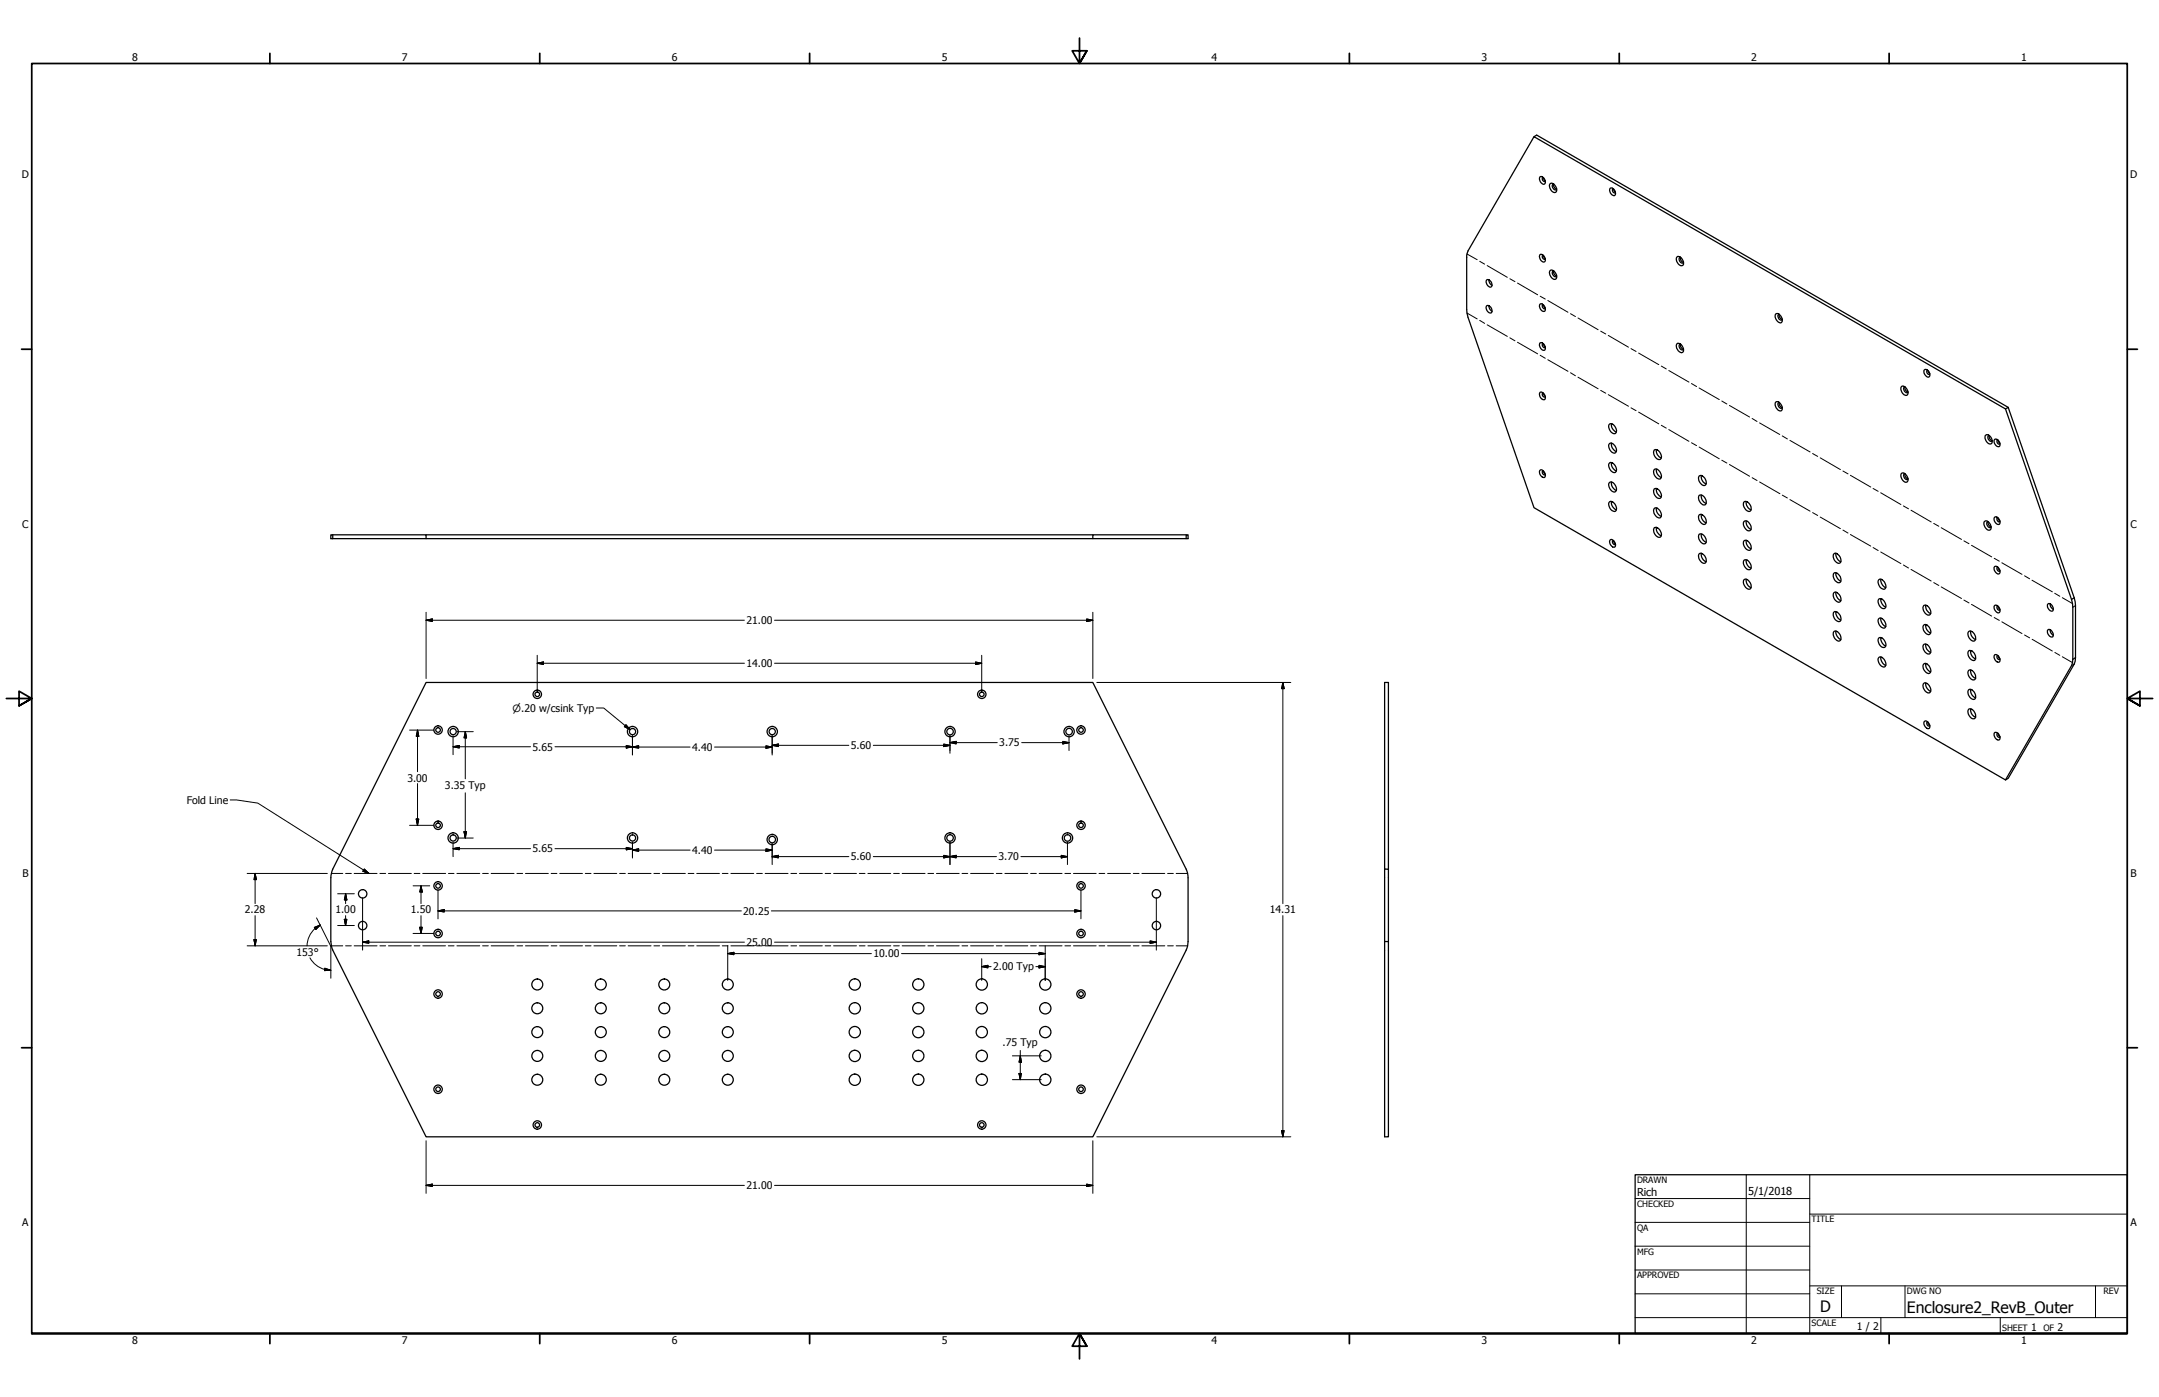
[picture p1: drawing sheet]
<svg xmlns="http://www.w3.org/2000/svg" width="864mm" height="559mm" viewBox="0 0 864 559" stroke-linecap="round" stroke-linejoin="round" font-family="sans-serif">
<!-- layer: Visible (ANSI) -->
<g fill="none" stroke="#000" stroke-width=".51">
<path d="M613.6 54.7l1.1-.7 188.6 108.9M615.9 70.8a1.73 1.73 0 0 1 1.9 .9 1.73 1.73 0 0 1-.3 2 2.24 2.24 0 0 1-1.6-2.9zM617.3 71a.84 .84 0 0 0-.3 1.1 .84 .84 0 0 0 1.1 .4M617.4 71.1l.7 1.2M620.1 73.5a2.31 2.31 0 0 1 2.6 2.8 1.12 1.12 0 0 1-1.1 .7 1.12 1.12 0 0 1-1-.7l-.8-1.6zM622.7 75.6a1.2 1.2 0 0 1-1.4 0 1.2 1.2 0 0 1-.4-1.4l.6-.5 .2 1.2 .9 .8M644 75.4a1.72 1.72 0 0 1 1.9 .8 1.72 1.72 0 0 1-.3 2.1 2.24 2.24 0 0 1-1.6-2.9zM645.4 75.6a.84 .84 0 0 0-.3 1.1 .84 .84 0 0 0 1.1 .3M645.5 75.6l.7 1.2M594.6 112a1.69 1.69 0 0 1 1.9 .8 1.69 1.69 0 0 1-.3 2.1 2.21 2.21 0 0 1-1.6-2.9zM595.5 111.9l.4 1.3 .9 .9M615.9 101.9a1.73 1.73 0 0 1 1.9 .9 1.73 1.73 0 0 1-.3 2 2.24 2.24 0 0 1-1.6-2.9z"/>
<path d="M617.3 102.1a.84 .84 0 0 0-.3 1.1 .84 .84 0 0 0 1.1 .4M617.4 102.2l.7 1.2M620.1 108.2a2.31 2.31 0 0 1 2.6 2.9 1.12 1.12 0 0 1-1.1 .7 1.12 1.12 0 0 1-1-.7l-.8-1.7zM622.7 110.4a1.2 1.2 0 0 1-1.4-.1 1.2 1.2 0 0 1-.4-1.4l.6-.5 .2 1.2 .9 .8M670.8 102.7a2.27 2.27 0 0 1 2.2 1.1 2.27 2.27 0 0 1 0 2.4 2.5 2.5 0 0 1-2.2-3.5zM672.2 103l.2 1.2 1 .8M672.3 103h-.3a1.36 1.36 0 0 0-.1 1.5 1.36 1.36 0 0 0 1.3 .7l.2-.3M594.6 122.4a1.84 1.84 0 0 1 1.9 .7 1.84 1.84 0 0 1 0 2.1 2.01 2.01 0 0 1-1.9-2.8zM595.5 122.2l.4 1.4 .9 .9M615.9 121.7l.3-.2a2.01 2.01 0 0 1 1.7 3 2.01 2.01 0 0 1-2-2.8zM615.9 137.2a1.89 1.89 0 0 1 1.9 .8 1.89 1.89 0 0 1 .1 2.1 2.03 2.03 0 0 1-2-2.9zM617.3 121.9a.81 .81 0 0 0-.3 1.1 .81 .81 0 0 0 1.1 .3"/>
<path d="M617.3 137.4a.84 .84 0 0 0-.3 1.1 .84 .84 0 0 0 1.1 .4M617.4 122l.7 1.2M617.4 137.5l.7 1.2M670.8 137.5a2.27 2.27 0 0 1 2.2 1 2.27 2.27 0 0 1 0 2.5 2.5 2.5 0 0 1-2.2-3.5zM672.2 137.7l.2 1.2 1 .8M672.3 137.7h-.3a1.36 1.36 0 0 0-.1 1.5 1.36 1.36 0 0 0 1.3 .7l.2-.3M710.4 125.5a2.32 2.32 0 0 1 2.1 3.6 2.51 2.51 0 0 1-2.1-3.6zM711.7 125.8l.2 1.2 1 .8M711.8 125.8h-.3a1.36 1.36 0 0 0-.1 1.5 1.36 1.36 0 0 0 1.4 .7l.1-.3M616.1 156.9a1.9 1.9 0 0 1 1.7 1 1.9 1.9 0 0 1-.1 2 2.01 2.01 0 0 1-1.6-3zM617.3 157.2a.84 .84 0 0 0-.3 1.1 .84 .84 0 0 0 1.1 .4M617.4 157.3l.7 1.2"/>
<path d="M760.7 154.6a2.32 2.32 0 0 1 2.1 3.5 2.47 2.47 0 0 1-2.1-3.5zM762 154.8l.2 1.2 1 .8a1.25 1.25 0 0 1-1.5-.3 1.25 1.25 0 0 1-.1-1.5l.5-.2M769.7 148a1.72 1.72 0 0 1 2 .8 1.72 1.72 0 0 1-.4 2.1 2.24 2.24 0 0 1-1.6-2.9zM771.1 148.1a.84 .84 0 0 0-.3 1.1 .84 .84 0 0 0 1.1 .4M771.2 148.2l.7 1.2M643.8 169.6a2.49 2.49 0 0 1 2.3 1.2 2.49 2.49 0 0 1 0 2.6 2.66 2.66 0 0 1-2.3-3.8zM643.8 177.4a2.06 2.06 0 0 1 2.7 2 1.33 1.33 0 0 1-.8 1.9 2.81 2.81 0 0 1-1.9-3.9zM644.6 177.2a3.1 3.1 0 0 0 2 3.4M644.6 169.5a3.2 3.2 0 0 0 2 3.3M661.7 180a2.49 2.49 0 0 1 2.4 1.1 2.49 2.49 0 0 1 0 2.7 2.68 2.68 0 0 1-2.4-3.8zM662.6 179.8a3.1 3.1 0 0 0 1.9 3.4M710.4 160.8a2.32 2.32 0 0 1 2.1 3.5 2.47 2.47 0 0 1-2.1-3.5z"/>
<path d="M711.7 161l.2 1.2 1 .9M711.8 161h-.3a1.39 1.39 0 0 0-.1 1.6 1.39 1.39 0 0 0 1.4 .7l.1-.4M794.1 174.3a1.75 1.75 0 0 1 1.8-.1 1.75 1.75 0 0 1 .9 1.7 1.12 1.12 0 0 1-.4 1.7 1.12 1.12 0 0 1-1.6-.7l-.8-1.6zM795.7 174.2l.2 1.3 1 .8M795.8 174.2h-.3a1.39 1.39 0 0 0-.1 1.6 1.39 1.39 0 0 0 1.3 .7l.2-.3M797.8 175.8a1.84 1.84 0 0 1 1.9 .8 1.84 1.84 0 0 1 0 2 2.01 2.01 0 0 1-1.9-2.8zM799.1 176a.84 .84 0 0 0-.2 1.1 .84 .84 0 0 0 1.1 .4M799.3 176.1l.7 1.2M802.2 163.6l1.1-.7 26.4 76.2M616.1 188a1.9 1.9 0 0 1 1.7 1 1.9 1.9 0 0 1-.1 2 2.05 2.05 0 0 1-1.6-3zM617.3 188.3a.84 .84 0 0 0-.3 1.1 .84 .84 0 0 0 1.1 .4M617.4 188.4l.7 1.2"/>
<path d="M643.8 185.2a2.49 2.49 0 0 1 2.3 1.2 2.49 2.49 0 0 1 0 2.6 2.66 2.66 0 0 1-2.3-3.8zM643.8 193a2.44 2.44 0 0 1 2.8 3.1 1.16 1.16 0 0 1-1.2 .8 1.16 1.16 0 0 1-1.1-.9l-.6-1.1a1.59 1.59 0 0 1 .1-1.9zM644.6 192.8a3.1 3.1 0 0 0 2 3.4M644.6 185a3.2 3.2 0 0 0 2 3.4M661.7 187.8a2.1 2.1 0 0 1 2.8 2 1.22 1.22 0 0 1-.5 1.8 1.22 1.22 0 0 1-1.7-.8l-.8-1.7zM661.7 195.5a2.49 2.49 0 0 1 2.4 1.2 2.49 2.49 0 0 1 0 2.6 2.68 2.68 0 0 1-2.4-3.8zM662.6 195.4a3.1 3.1 0 0 0 1.9 3.4M662.6 187.6a3.2 3.2 0 0 0 1.9 3.4M679.7 190.4a2.53 2.53 0 0 1 2.8 3.1 1.17 1.17 0 0 1-1.1 .8 1.17 1.17 0 0 1-1.1-.9l-.9-1.7zM679.7 198.1a2.49 2.49 0 0 1 2.4 1.2 2.49 2.49 0 0 1 0 2.6 2.72 2.72 0 0 1-2.4-3.8zM680.5 198a3.1 3.1 0 0 0 1.9 3.4M680.5 190.2a3.1 3.1 0 0 0 1.9 3.3"/>
<path d="M760.7 189.3a2.32 2.32 0 0 1 2.1 3.5 2.47 2.47 0 0 1-2.1-3.5zM762 189.5l.2 1.3 1 .8M762.1 189.5h-.3a1.39 1.39 0 0 0-.1 1.6 1.39 1.39 0 0 0 1.4 .7l.1-.3M133.1 213.9h-.8v1.6h.8M133.1 213.9v1.6M133.1 215.5h341.4v-1.6h.7v1.6h-.7M133.1 213.9h37.3v1.6M170.4 213.9h266.7M474.5 213.9h-37.4v1.6M643.8 200.7a2.45 2.45 0 0 1 2.4 1.2 2.45 2.45 0 0 1-.1 2.6 2.66 2.66 0 0 1-2.3-3.8zM644.1 215.9a1.9 1.9 0 0 1 1.8 1 1.9 1.9 0 0 1-.1 2 2.05 2.05 0 0 1-1.7-3zM644.6 200.6a3.2 3.2 0 0 0 2 3.4"/>
<path d="M645.4 216.2a.81 .81 0 0 0-.3 1.1 .81 .81 0 0 0 1.1 .3M645.5 216.3l.7 1.2M661.7 203.3a2.1 2.1 0 0 1 2.8 2.1 1.22 1.22 0 0 1-.5 1.8 1.22 1.22 0 0 1-1.7-.8l-.8-1.7zM661.7 211.1a2.49 2.49 0 0 1 2.4 1.1 2.49 2.49 0 0 1 0 2.7 2.68 2.68 0 0 1-2.4-3.8zM662.6 210.9a3.1 3.1 0 0 0 1.9 3.4M662.6 203.1a3.1 3.1 0 0 0 1.9 3.4M679.7 205.9a2.53 2.53 0 0 1 2.8 3.1 1.17 1.17 0 0 1-1.1 .8 1.17 1.17 0 0 1-1.1-.8l-.9-1.7zM679.7 213.7a2.49 2.49 0 0 1 2.4 1.2 2.49 2.49 0 0 1 0 2.6 2.72 2.72 0 0 1-2.4-3.8zM680.5 213.6a3.2 3.2 0 0 0 1.9 3.3M680.5 205.7a3.1 3.1 0 0 0 1.9 3.4M697.7 200.7a2.53 2.53 0 0 1 2.8 3.1 1.18 1.18 0 0 1-1.1 .8 1.18 1.18 0 0 1-1.2-.8l-.8-1.7zM697.7 208.5a2.46 2.46 0 0 1 2.8 3.1 1.2 1.2 0 0 1-1.2 .8 1.2 1.2 0 0 1-1.1-.8l-.8-1.7z"/>
<path d="M697.7 216.3a2.53 2.53 0 0 1 2.8 3.1 1.18 1.18 0 0 1-1.1 .8 1.18 1.18 0 0 1-1.2-.8l-.8-1.8zM698.5 216.2a3.2 3.2 0 0 0 1.9 3.3M698.5 208.3a3.1 3.1 0 0 0 1.9 3.4M698.5 200.6a3.2 3.2 0 0 0 1.9 3.4M793.6 208.8a1.75 1.75 0 0 1 1.9-.1 1.75 1.75 0 0 1 .9 1.7 1.12 1.12 0 0 1-.4 1.6 1.12 1.12 0 0 1-1.6-.6l-.8-1.7zM795.2 208.7l.3 1.2 .9 .9M795.3 208.7h-.3a1.39 1.39 0 0 0-.1 1.6 1.39 1.39 0 0 0 1.4 .6l.1-.2M797.8 206.9l.3-.1a2.01 2.01 0 0 1 1.6 2.9 2.01 2.01 0 0 1-1.9-2.8zM799.1 207.1a.81 .81 0 0 0-.2 1.1 .81 .81 0 0 0 1.1 .3M799.3 207.2l.7 1.2M679.7 221.5a2.53 2.53 0 0 1 2.8 3.1 1.17 1.17 0 0 1-1.1 .8 1.17 1.17 0 0 1-1.1-.9l-.9-1.7zM680.5 221.3a3.1 3.1 0 0 0 1.9 3.4"/>
<path d="M697.7 224a2.65 2.65 0 0 1 2.6 3.6 1.56 1.56 0 0 1-2.4-1l-.5-1.2zM697.7 231.8a2.53 2.53 0 0 1 2.8 3.1 1.18 1.18 0 0 1-1.1 .8 1.18 1.18 0 0 1-1.2-.8l-.8-1.7zM698.5 231.7a3.2 3.2 0 0 0 1.9 3.4M698.5 223.9a3.1 3.1 0 0 0 1.9 3.4M733.6 237a2.06 2.06 0 0 1 2.7 2 1.33 1.33 0 0 1-.8 1.9 2.81 2.81 0 0 1-1.9-3.9zM733.6 229.2a2.49 2.49 0 0 1 2.3 1.2 2.49 2.49 0 0 1 0 2.6 2.66 2.66 0 0 1-2.3-3.8zM733.6 221.5a2.06 2.06 0 0 1 2.7 2 1.21 1.21 0 0 1-.5 1.8 1.21 1.21 0 0 1-1.7-.8l-.8-1.7zM734.4 221.3a3.3 3.3 0 0 0 1.9 3.4M734.4 229.1a3.4 3.4 0 0 0 1.9 3.4M734.4 236.9a3.3 3.3 0 0 0 1.9 3.3M751.6 239.6a2.49 2.49 0 0 1 2.3 1.2 2.49 2.49 0 0 1 0 2.6 2.62 2.62 0 0 1-2.3-3.8zM751.6 231.8a2.06 2.06 0 0 1 2.7 2.1l.1 .5a1.04 1.04 0 0 1-.6 1.3 1.04 1.04 0 0 1-1.3-.4l-1-1.5a1.63 1.63 0 0 1 .1-2z"/>
<path d="M752.3 231.7a3.4 3.4 0 0 0 2 3.4M752.3 239.5a3.3 3.3 0 0 0 2 3.3M797.8 226.7a1.73 1.73 0 0 1 1.9 .9 1.73 1.73 0 0 1-.3 2 2.24 2.24 0 0 1-1.6-2.9zM799.1 226.9a.84 .84 0 0 0-.2 1.1 .84 .84 0 0 0 1.1 .3M799.3 227l.7 1.2M828.6 239.8l-26.4-76.2-188.6-108.9-26.4 45.7-.5 1.8v21.6l.5 3.1 26.4 76.2 188.6 108.9 26.4-45.7 .5-2.6M828.6 239.8l.5 3.1v20.8M829.7 239.1l.5 3.2v20.8M829.7 239.1l-1.1 .7M733.6 252.6a2.44 2.44 0 0 1 2.7 3.1 .96 .96 0 0 1-.7 .8 .96 .96 0 0 1-1-.4l-.9-1-.4-1.2zM733.6 244.8a2.49 2.49 0 0 1 2.3 1.2 2.49 2.49 0 0 1 0 2.6 2.66 2.66 0 0 1-2.3-3.8zM734.4 244.7a3.4 3.4 0 0 0 1.9 3.3"/>
<path d="M734.4 252.4a3.3 3.3 0 0 0 1.9 3.4M751.6 255.1a2.49 2.49 0 0 1 2.3 1.2 2.49 2.49 0 0 1 0 2.7 2.62 2.62 0 0 1-2.3-3.9zM751.6 247.4a2.06 2.06 0 0 1 2.7 2 1.22 1.22 0 0 1-.5 1.8 1.22 1.22 0 0 1-1.7-.8l-.6-1a1.63 1.63 0 0 1 .1-2zM752.3 247.3a3.4 3.4 0 0 0 2 3.3M752.3 255a3.3 3.3 0 0 0 2 3.4M769.6 257.7a2.49 2.49 0 0 1 2.3 1.2 2.49 2.49 0 0 1-.1 2.7 2.66 2.66 0 0 1-2.2-3.9zM769.6 250a2.06 2.06 0 0 1 2.6 2 1.21 1.21 0 0 1-.5 1.8 1.21 1.21 0 0 1-1.6-.8l-.7-1a1.7 1.7 0 0 1 .2-2zM769.6 242.2a2.49 2.49 0 0 1 2.3 1.2 2.49 2.49 0 0 1-.1 2.6 2.66 2.66 0 0 1-2.2-3.8zM770.3 242.1a3.1 3.1 0 0 0 2 3.3M770.3 249.8a3.1 3.1 0 0 0 2 3.4M770.3 257.6a3.1 3.1 0 0 0 2 3.4M787.5 252.6a2.46 2.46 0 0 1 2.8 3.1 1.17 1.17 0 0 1-1.2 .8 1.17 1.17 0 0 1-1.1-.8l-.8-1.8z"/>
<path d="M788.3 252.4a3.1 3.1 0 0 0 2 3.4M797.8 242.3a1.72 1.72 0 0 1 1.9 .8 1.72 1.72 0 0 1-.3 2.1 2.24 2.24 0 0 1-1.6-2.9zM799.1 242.4a.84 .84 0 0 0-.2 1.1 .84 .84 0 0 0 1.1 .4M799.3 242.6l.7 1.1M819.1 252a1.85 1.85 0 0 1 2.1 2.5 1.61 1.61 0 0 1-1.7-.2 1.61 1.61 0 0 1-.5-1.6zM819.1 241.6a1.87 1.87 0 0 1 1.9 .8 1.87 1.87 0 0 1 .1 2 2.01 2.01 0 0 1-2-2.8zM820 251.9l.4 1.3 .9 .9M820 241.5l.4 1.3 .9 1M170.4 273h266.7l37.4 74.7 .7 3.4v25.5l-.4 2.6-37.7 75.5h-266.7l-37.3-74.7-.8-3.4v-25.5l.5-2.6zM751.6 263a2.06 2.06 0 0 1 2.7 2 1.22 1.22 0 0 1-.5 1.8 1.22 1.22 0 0 1-1.7-.8l-.6-1.1a1.59 1.59 0 0 1 .1-1.9zM752.3 262.8a3.3 3.3 0 0 0 2 3.3M769.6 273.3a2.49 2.49 0 0 1 2.3 1.2 2.49 2.49 0 0 1-.1 2.6 2.66 2.66 0 0 1-2.2-3.8z"/>
<path d="M769.6 265.6a2.06 2.06 0 0 1 2.6 2 1.21 1.21 0 0 1-.5 1.8 1.21 1.21 0 0 1-1.6-.8l-.7-1.1a1.7 1.7 0 0 1 .2-1.9zM770.3 265.4a3.1 3.1 0 0 0 2 3.3M770.3 273.2a3.2 3.2 0 0 0 2 3.3M787.5 275.9a2.53 2.53 0 0 1 2.8 3.1 1.18 1.18 0 0 1-1.2 .8 1.18 1.18 0 0 1-1.1-.8l-.8-1.8zM787.5 268.2a2.46 2.46 0 0 1 2.8 3.1 1.2 1.2 0 0 1-1.2 .7 1.2 1.2 0 0 1-1.1-.8l-.8-1.7zM787.5 260.3a2.46 2.46 0 0 1 2.4 1.2 2.46 2.46 0 0 1-.1 2.7 2.72 2.72 0 0 1-2.3-3.9zM788.3 260.2a3.2 3.2 0 0 0 2 3.4M788.3 268a3.1 3.1 0 0 0 2 3.3M788.3 275.8a3.2 3.2 0 0 0 2 3.3M797.9 261.9a1.92 1.92 0 0 1 1.7 3 2.01 2.01 0 0 1-1.7-3zM799.1 262.2a.84 .84 0 0 0-.2 1.1 .84 .84 0 0 0 1.1 .4M799.3 262.3l.7 1.2"/>
<path d="M830.2 263.1l-.5 2.5-26.4 45.7-1.1 .7M830.2 263.1l-1.1 .6M769.9 288.5a1.9 1.9 0 0 1 1.7 1 1.9 1.9 0 0 1-.1 2 2.05 2.05 0 0 1-1.6-3zM771.1 288.8a.84 .84 0 0 0-.3 1.1 .84 .84 0 0 0 1.1 .4M771.2 288.9l.7 1.2M787.5 283.7a2.49 2.49 0 0 1 2.3 1.1 2.49 2.49 0 0 1 0 2.7 2.68 2.68 0 0 1-2.3-3.8zM788.3 283.5a3.1 3.1 0 0 0 2 3.4M797.7 293.2a1.64 1.64 0 0 1 1.7 .2 1.64 1.64 0 0 1 .6 1.6l-.2 .8a1.92 1.92 0 0 1-2.1-2.6zM799.1 293.3a.84 .84 0 0 0-.2 1.1 .84 .84 0 0 0 1.1 .4M799.3 293.4l.7 1.2M553.8 347.7v28.9h1.6v78.1h-1.6v-78.1M555.4 347.7v-74.7h-1.6v74.7h1.6v28.9"/>
<circle cx="214.9" cy="277.7" r=".92"/>
<circle cx="214.9" cy="277.7" r="1.68"/>
<circle cx="392.7" cy="277.7" r=".92"/>
<circle cx="392.7" cy="277.7" r="1.68"/>
<circle cx="175.2" cy="292" r=".92"/>
<circle cx="175.2" cy="292" r="1.68"/>
<circle cx="181.3" cy="292.6" r="1.24"/>
<circle cx="181.3" cy="292.6" r="2.06"/>
<circle cx="253" cy="292.6" r="1.24"/>
<circle cx="253" cy="292.6" r="2.06"/>
<circle cx="308.9" cy="292.6" r="1.24"/>
<circle cx="308.9" cy="292.6" r="2.06"/>
<circle cx="380" cy="292.6" r="1.3"/>
<circle cx="380" cy="292.6" r="2.06"/>
<circle cx="427.6" cy="292.6" r="1.3"/>
<circle cx="427.6" cy="292.6" r="2.06"/>
<circle cx="432.4" cy="292" r=".92"/>
<circle cx="432.4" cy="292" r="1.68"/>
<circle cx="175.2" cy="330.1" r=".92"/>
<circle cx="175.2" cy="330.1" r="1.68"/>
<circle cx="181.3" cy="335.2" r="1.24"/>
<circle cx="181.3" cy="335.2" r="2.06"/>
<circle cx="253" cy="335.2" r="1.24"/>
<circle cx="253" cy="335.2" r="2.06"/>
<circle cx="308.9" cy="335.8" r="1.3"/>
<circle cx="308.9" cy="335.8" r="2.06"/>
<circle cx="380" cy="335.2" r="1.3"/>
<circle cx="380" cy="335.2" r="2.06"/>
<circle cx="427" cy="335.2" r="1.3"/>
<circle cx="427" cy="335.2" r="2.06"/>
<circle cx="432.4" cy="330.1" r=".92"/>
<circle cx="432.4" cy="330.1" r="1.68"/>
<circle cx="145.1" cy="357.5" r="1.68"/>
<circle cx="175.2" cy="354.4" r=".92"/>
<circle cx="175.2" cy="354.4" r="1.68"/>
<circle cx="432.4" cy="354.4" r=".92"/>
<circle cx="432.4" cy="354.4" r="1.68"/>
<circle cx="462.6" cy="357.5" r="1.68"/>
<circle cx="145.1" cy="370.2" r="1.68"/>
<circle cx="175.2" cy="373.4" r=".92"/>
<circle cx="175.2" cy="373.4" r="1.68"/>
<circle cx="432.4" cy="373.4" r=".92"/>
<circle cx="432.4" cy="373.4" r="1.68"/>
<circle cx="462.6" cy="370.2" r="1.68"/>
<circle cx="175.2" cy="397.6" r="1.68"/>
<circle cx="175.2" cy="397.6" r=".92"/>
<circle cx="214.9" cy="393.8" r="2.19"/>
<circle cx="240.3" cy="393.8" r="2.19"/>
<circle cx="265.7" cy="393.8" r="2.19"/>
<circle cx="291.1" cy="393.8" r="2.19"/>
<circle cx="341.9" cy="393.8" r="2.25"/>
<circle cx="367.3" cy="393.8" r="2.25"/>
<circle cx="392.7" cy="393.8" r="2.25"/>
<circle cx="418.1" cy="393.8" r="2.25"/>
<circle cx="432.4" cy="397.6" r="1.68"/>
<circle cx="432.4" cy="397.6" r=".92"/>
<circle cx="214.9" cy="403.3" r="2.19"/>
<circle cx="214.9" cy="412.8" r="2.19"/>
<circle cx="240.3" cy="403.3" r="2.19"/>
<circle cx="240.3" cy="412.8" r="2.19"/>
<circle cx="265.7" cy="412.8" r="2.19"/>
<circle cx="265.7" cy="403.3" r="2.19"/>
<circle cx="291.1" cy="412.8" r="2.19"/>
<circle cx="291.1" cy="403.3" r="2.19"/>
<circle cx="341.9" cy="412.8" r="2.25"/>
<circle cx="341.9" cy="403.3" r="2.25"/>
<circle cx="367.3" cy="412.8" r="2.25"/>
<circle cx="367.3" cy="403.3" r="2.25"/>
<circle cx="392.7" cy="403.3" r="2.25"/>
<circle cx="392.7" cy="412.8" r="2.25"/>
<circle cx="418.1" cy="412.8" r="2.25"/>
<circle cx="418.1" cy="403.3" r="2.25"/>
<circle cx="175.2" cy="435.7" r="1.68"/>
<circle cx="175.2" cy="435.7" r=".92"/>
<circle cx="214.9" cy="422.4" r="2.19"/>
<circle cx="214.9" cy="431.9" r="2.19"/>
<circle cx="240.3" cy="422.4" r="2.19"/>
<circle cx="240.3" cy="431.9" r="2.19"/>
<circle cx="265.7" cy="422.4" r="2.19"/>
<circle cx="265.7" cy="431.9" r="2.19"/>
<circle cx="291.1" cy="422.4" r="2.19"/>
<circle cx="291.1" cy="431.9" r="2.19"/>
<circle cx="341.9" cy="422.4" r="2.25"/>
<circle cx="341.9" cy="431.9" r="2.25"/>
<circle cx="367.3" cy="431.9" r="2.25"/>
<circle cx="367.3" cy="422.4" r="2.25"/>
<circle cx="392.7" cy="431.9" r="2.25"/>
<circle cx="392.7" cy="422.4" r="2.25"/>
<circle cx="418.1" cy="422.4" r="2.25"/>
<circle cx="418.1" cy="431.9" r="2.25"/>
<circle cx="432.4" cy="435.7" r="1.68"/>
<circle cx="432.4" cy="435.7" r=".92"/>
<circle cx="214.9" cy="450" r="1.68"/>
<circle cx="214.9" cy="450" r=".92"/>
<circle cx="392.7" cy="450" r="1.68"/>
<circle cx="392.7" cy="450" r=".92"/>
</g>
<!-- layer: Bend Centerline (ANSI) -->
<g fill="none" stroke="#000" stroke-width=".4">
<path d="M586.8 101.6l4.1 2.3M591.9 104.5l2 1.2M594.9 106.2l8 4.7M603.9 111.5l2.1 1.1M607 113.2l8.1 4.7M616.1 118.5l2 1.1M586.8 125.2l4.1 2.4M591.9 128.1l2 1.2M594.9 129.9l8 4.7M603.9 135.1l2.1 1.2M607 136.9l8.1 4.6M619.1 120.2l8.1 4.7"/>
<path d="M628.2 125.5l2 1.1M631.2 127.2l8.1 4.7M640.3 132.5l2 1.1M643.3 134.2l8.1 4.7M652.4 139.4l2 1.2M616.1 142.1l2 1.2M619.1 143.9l8.1 4.6M628.2 149.1l2 1.2M631.2 150.9l8.1 4.6M640.3 156.1l2 1.2M643.3 157.9l8.1 4.6M655.4 141.2l8.1 4.7"/>
<path d="M664.5 146.4l2 1.2M667.5 148.2l8.1 4.6M676.6 153.4l2 1.2M679.6 155.2l8.1 4.6M652.4 163.1l2 1.2M655.4 164.8l8.1 4.7M664.5 170.1l2 1.2M667.5 171.8l8.1 4.7M676.6 177.1l2 1.1M679.6 178.8l8.1 4.7M688.7 160.4l2.1 1.2M691.8 162.2l8 4.6"/>
<path d="M700.8 167.4l2 1.2M703.8 169.2l8.1 4.6M712.9 174.4l2 1.2M716 176.1l8 4.7M688.7 184.1l2.1 1.1M691.8 185.8l8 4.7M700.8 191.1l2 1.1M703.8 192.8l8.2 4.7M712.9 198.1l2 1.1M716 199.8l8 4.7M725 181.4l2.1 1.2M728.1 183.1l8.1 4.7"/>
<path d="M737.2 188.4l2 1.1M740.2 190.1l8.1 4.7M749.2 195.4l2.1 1.1M752.3 197.1l8 4.7M725 205l2.1 1.2M728.1 206.8l8.1 4.7M737.2 212l2 1.2M740.2 213.8l8.1 4.6M749.2 219l2.1 1.2M761.4 202.4l2 1.1M764.4 204.1l8.1 4.7M773.5 209.4l2 1.1"/>
<path d="M776.5 211.1l8.1 4.7M785.6 216.3l2 1.2M788.6 218.1l8.1 4.7M752.3 220.8l8 4.6M761.4 226l2 1.2M764.4 227.8l8.1 4.6M773.5 233l2 1.2M776.5 234.8l8.1 4.6M797.7 223.3l2 1.2M800.7 225.1l8.1 4.6M809.8 230.3l2 1.2M812.8 232.1l8.1 4.6"/>
<path d="M821.9 237.3l2 1.2M824.9 239.1l4.1 2.3M785.6 240l2 1.2M788.6 241.7l8.1 4.7M797.7 247l2 1.2M800.7 248.7l8.1 4.7M809.8 254l2 1.1M812.9 255.7l8 4.7M821.9 261l2 1.1M824.9 262.7l4.1 2.3M132.5 349.4h4.6M138.2 349.4h2.3"/>
<path d="M141.7 349.4h9.1M152 349.4h2.2M155.4 349.4h9.1M165.7 349.4h2.3M169.1 349.4h9.1M179.4 349.4h2.2M182.8 349.4h9.1M193 349.4h2.3M196.5 349.4h9.1M206.8 349.4h2.2M210.2 349.4h9.1M220.5 349.4h2.3"/>
<path d="M223.9 349.4h9.1M234.1 349.4h2.3M237.6 349.4h9.1M247.8 349.4h2.3M251.3 349.4h9.1M261.6 349.4h2.2M265 349.4h9.1M275.3 349.4h2.3M278.7 349.4h9.1M288.9 349.4h2.3M292.4 349.4h9.1M302.6 349.4h2.3"/>
<path d="M306.1 349.4h9.1M316.4 349.4h2.2M319.8 349.4h9.1M330.1 349.4h2.2M333.4 349.4h9.2M343.7 349.4h2.3M347.2 349.4h9.1M357.4 349.4h2.3M360.9 349.4h9.1M371.2 349.4h2.2M374.6 349.4h9.1M384.8 349.4h2.3"/>
<path d="M388.2 349.4h9.2M398.5 349.4h2.3M402 349.4h9.1M412.2 349.4h2.3M415.7 349.4h9.1M426 349.4h2.2M429.4 349.4h9.1M439.6 349.4h2.3M443 349.4h9.2M453.3 349.4h2.3M456.8 349.4h9.1M467 349.4h2.3"/>
<path d="M470.5 349.4h4.5M132.5 378.3h4.6M138.2 378.3h2.3M141.7 378.3h9.1M152 378.3h2.2M155.4 378.3h9.1M165.7 378.3h2.3M169.1 378.3h9.1M179.3 378.3h2.3M182.8 378.3h9.1M193 378.3h2.3M196.5 378.3h9.1"/>
<path d="M206.8 378.3h2.2M210.2 378.3h9.1M220.5 378.3h2.3M223.9 378.3h9.1M234.1 378.3h2.3M237.6 378.3h9.1M247.8 378.3h2.3M251.3 378.3h9.1M261.6 378.3h2.2M265 378.3h9.1M275.3 378.3h2.3M278.7 378.3h9.1"/>
<path d="M288.9 378.3h2.3M292.4 378.3h9.1M302.6 378.3h2.3M306.1 378.3h9.1M316.4 378.3h2.2M319.8 378.3h9.1M330.1 378.3h2.2M333.4 378.3h9.2M343.7 378.3h2.3M347.2 378.3h9.1M357.4 378.3h2.3M360.9 378.3h9.1"/>
<path d="M371.2 378.3h2.2M374.6 378.3h9.1M384.8 378.3h2.3M388.2 378.3h9.2M398.5 378.3h2.3M402 378.3h9.1M412.2 378.3h2.3M415.7 378.3h9.1M426 378.3h2.2M429.4 378.3h9.1M439.6 378.3h2.3M443 378.3h9.2"/>
<path d="M453.3 378.3h2.3M456.8 378.3h9.1M467 378.3h2.3M470.5 378.3h4.5"/>
</g>
<!-- layer: Visible Narrow (ANSI) -->
<path d="M830.2 242.3l-1.1 .6M829.7 265.6l-1.1 .7" fill="none" stroke="#000" stroke-width=".4"/>
<!-- layer: Border (ANSI) -->
<g fill="none" stroke="#000" stroke-width=".7">
<path d="M431.8 15.2v10.2l-2.9-5.1h5.8l-2.9 5.1 2.9-5.1M107.9 21.3v4.1M215.9 21.3v4.1M323.8 21.3v4.1M539.8 21.3v4.1M647.7 21.3v4.1M755.6 21.3v4.1M8.6 139.7h4.1M850.9 139.7h4.1M2.5 279.4h10.2l-5.1-2.9v5.8l5.1-2.9-5.1 2.9M861.1 279.4h-10.2l5.1-2.9v5.8l-5.1-2.9 5.1 2.9M8.6 419.1h4.1"/>
<path d="M850.9 419.1h4.1M12.7 533.4v-508h838.2v508h-838.2h838.2M107.9 533.4v4.1M215.9 533.4v4.1M323.8 533.4v4.1M434.7 538.5l-2.9-5.1 2.9 5.1h-5.8l2.9-5.1v10.2M539.8 533.4v4.1M647.7 533.4v4.1M755.6 533.4v4.1"/>
</g>
<!-- layer: Title (ANSI) -->
<g fill="none" stroke="#000" stroke-width=".4">
<path d="M654 479.4h69.9M698.5 469.9v63.5M723.9 469.9v63.5M654 488.9h69.9M654 498.5h69.9M723.9 485.6h127M654 508h69.9M654 517.5h69.9M723.9 514.3h127M736.6 514.3v12.7M762 514.3v12.7M838.2 514.3v12.7"/>
<path d="M654 527h196.9M752.3 527v6.4M800.1 527v6.4"/>
</g>
<path d="M654 469.9h196.9v63.5h-196.9z" fill="none" stroke="#000" stroke-width=".51"/>
<!-- layer: Dimension (ANSI) -->
<g fill="none" stroke="#000" stroke-width=".4">
<path d="M170.4 248.1l2.5-.5v1zM170.4 248.1h127.4M170.4 244.9v26.5M309.8 248.1h127.3M434.7 247.6l2.4 .5-2.4 .5zM437.1 244.9v26.5M214.9 265.3l2.5-.5v1zM214.9 265.3h82.9M214.9 262.1v14.1M309.8 265.3h82.9M390.2 264.8l2.5 .5-2.5 .5zM392.7 262.1v14.1"/>
<path d="M438.7 273h77.6M513.1 273l.6 2.5h-1.1zM513.1 273v88.4M163.8 292h9.8M167 292l.5 2.5h-1zM167 292v16.7M181.2 298.7l2.5-.5v1zM181.2 294.3v7.6M181.2 298.7h31M182.8 292.7h6.5M186.1 292.7l.5 2.4h-1zM186.1 292.7v18.8"/>
<path d="M222 298.7h31M238.5 283.2h3l10.5 8.6M250.4 289.9l1.6 1.9-2.3-1.2zM250.5 298.2l2.5 .5-2.5 .5zM253 298.8l2.5-.5v1zM253 294.3v7.7M253 298.8h23M285.8 298.8h23.1M306.4 298.3l2.5 .5-2.5 .5zM308.9 298.1l2.4-.5v1zM308.9 294.3v7.7M308.9 298.1h30.6"/>
<path d="M349.3 298.1h30.7M377.5 297.6l2.5 .5-2.5 .5zM380 297.1l2.5-.6v1.1zM380 294.3v7M380 297.1h18.9M408.7 297.1h18.9M425.1 296.5l2.5 .6-2.5 .5zM427.6 294.3v5.9M167 313.4v16.7M186.1 317.1v18.1M163.8 330.1h9.8M166.5 327.6h1l-.5 2.5z"/>
<path d="M181.2 339.5l2.5-.5v.9zM181.2 339.5h31M181.2 336.8v5.8M182.8 335.2h6.5M185.6 332.7h1l-.5 2.5zM222 339.5h31M250.5 339l2.5 .5-2.5 .4zM253 336.8v6.4M306.4 339.5l2.5 .5-2.5 .6zM308.9 337.4v8.4M380 336.8v9M427 336.8v9"/>
<path d="M98.9 349.4h32M102 349.4l.6 2.5h-1zM102 349.4v12M135.1 357.5h6.6M138.2 357.5l.5 2.5h-1zM138.2 357.5v3.9M145 359.1v20.9M165.2 354.3h6.7M168.4 354.3l.5 2.5h-1zM168.4 354.3v7.1M175.2 355.9v11.6M253 340l2.5-.5v1.1z"/>
<path d="M253 340h23M285.8 340h23.1M308.9 342.6l2.4-.5v1.1zM308.9 342.6h30.6M349.3 342.6h49.3M377.5 342.1l2.5 .5-2.5 .6zM380 342.6l2.5-.5v1.1zM408.4 342.6h18.6M424.5 342.1l2.5 .5-2.5 .6zM432.4 355.9v11.6M462.5 359.1v20.9M98.9 378.3h32"/>
<path d="M101.6 375.9h1l-.6 2.4zM102 366.3v12M125.7 371l2.4-1-1.8 1.8zM126.6 367.2l5.8 11.5M128.1 370a9.6 9.6 0 0 0-5.3 8.4M132.3 378.2v13.1M135.1 370.2h6.6M137.7 367.7h1l-.5 2.5zM138.2 366.3v3.9M145 376.9l2.5-.5v.9zM145 376.9h152.8M165.2 373.4h8.4"/>
<path d="M167.9 370.9h1l-.5 2.5zM168.4 366.3v7.1M175.2 364.4l2.5-.5v.9zM175.2 364.4h121.3M291.1 378.3v13.9M308.5 364.4h123.9M309.8 376.9h152.7M418.1 378.3v13.9M429.9 363.9l2.5 .5-2.5 .4zM460.1 376.4l2.4 .5-2.4 .4zM513.1 366.3v88.4M124 383.1a9.6 9.6 0 0 0 8.3 5"/>
<path d="M129.9 387.3l2.4 .8-2.5 .1zM291.1 381.4l2.5-.5v1zM291.1 381.4h57.5M360.6 381.4h57.5M392.7 386.7l2.5-.6v1.1zM392.7 386.7h3.7M392.7 383.5v8.7M414.3 386.7h3.8M415.6 386.1l2.5 .6-2.5 .5zM415.6 380.9l2.5 .5-2.5 .5zM404.9 422.3h11.6M404.9 431.9h11.6"/>
<path d="M407.6 429.4h1l-.5 2.5zM408.1 422.3l.5 2.6h-1zM408.1 420.2v11.7M170.4 456.3v21M437.1 456.3v21M438.7 454.7h77.6M512.6 452.2h1.1l-.6 2.5zM170.4 474.2l2.5-.6v1zM170.4 474.2h127.4M309.8 474.2h127.3M434.7 473.6l2.4 .6-2.4 .4z"/>
</g>
<g fill="#000" stroke="#000" stroke-width=".4">
<path d="M170.4 248.1l2.5-.5zM170.4 248.1l2.5-.5v1zM434.7 248.6l2.4-.5zM434.7 247.6l2.4 .5-2.4 .5zM214.9 265.3l2.5-.5zM214.9 265.3l2.5-.5v1zM390.2 265.8l2.5-.5zM390.2 264.8l2.5 .5-2.5 .5zM513.1 273l.6 2.5zM513.1 273l.6 2.5h-1.1zM167 292l.5 2.5zM167 292l.5 2.5h-1z"/>
<path d="M181.2 298.7l2.5-.5zM181.2 298.7l2.5-.5v1zM186.1 292.7l.5 2.4zM186.1 292.7l.5 2.4h-1zM249.7 290.6l2.3 1.2zM250.4 289.9l1.6 1.9-2.3-1.2zM250.5 299.2l2.5-.5zM250.5 298.2l2.5 .5-2.5 .5zM253 298.8l2.5-.5zM253 298.8l2.5-.5v1zM306.4 299.3l2.5-.5zM306.4 298.3l2.5 .5-2.5 .5z"/>
<path d="M308.9 298.1l2.4-.5zM308.9 298.1l2.4-.5v1zM377.5 298.6l2.5-.5zM377.5 297.6l2.5 .5-2.5 .5zM380 297.1l2.5-.6zM380 297.1l2.5-.6v1.1zM425.1 297.6l2.5-.5zM425.1 296.5l2.5 .6-2.5 .5zM166.5 327.6l.5 2.5zM166.5 327.6h1l-.5 2.5zM181.2 339.5l2.5-.5zM181.2 339.5l2.5-.5v.9z"/>
<path d="M185.6 332.7l.5 2.5zM185.6 332.7h1l-.5 2.5zM250.5 339.9l2.5-.4zM250.5 339l2.5 .5-2.5 .4zM253 340l2.5-.5zM253 340l2.5-.5v1.1zM102 349.4l.6 2.5zM102 349.4l.6 2.5h-1zM138.2 357.5l.5 2.5zM138.2 357.5l.5 2.5h-1zM168.4 354.3l.5 2.5zM168.4 354.3l.5 2.5h-1z"/>
<path d="M306.4 340.6l2.5-.6zM306.4 339.5l2.5 .5-2.5 .6zM308.9 342.6l2.4-.5zM308.9 342.6l2.4-.5v1.1zM377.5 343.2l2.5-.6zM377.5 342.1l2.5 .5-2.5 .6zM380 342.6l2.5-.5zM380 342.6l2.5-.5v1.1zM424.5 343.2l2.5-.6zM424.5 342.1l2.5 .5-2.5 .6zM101.6 375.9l.4 2.4zM101.6 375.9h1l-.6 2.4z"/>
<path d="M128.1 370l-1.8 1.8zM125.7 371l2.4-1-1.8 1.8zM137.7 367.7l.5 2.5zM137.7 367.7h1l-.5 2.5zM145 376.9l2.5-.5zM145 376.9l2.5-.5v.9zM167.9 370.9l.5 2.5zM167.9 370.9h1l-.5 2.5zM175.2 364.4l2.5-.5zM175.2 364.4l2.5-.5v.9zM429.9 364.8l2.5-.4zM429.9 363.9l2.5 .5-2.5 .4z"/>
<path d="M460.1 377.3l2.4-.4zM460.1 376.4l2.4 .5-2.4 .4zM129.8 388.2l2.5-.1zM129.9 387.3l2.4 .8-2.5 .1zM291.1 381.4l2.5-.5zM291.1 381.4l2.5-.5v1zM392.7 386.7l2.5-.6zM392.7 386.7l2.5-.6v1.1zM415.6 387.2l2.5-.5zM415.6 386.1l2.5 .6-2.5 .5zM415.6 381.9l2.5-.5zM415.6 380.9l2.5 .5-2.5 .5z"/>
<path d="M407.6 429.4l.5 2.5zM407.6 429.4h1l-.5 2.5zM408.1 422.3l.5 2.6zM408.1 422.3l.5 2.6h-1zM512.6 452.2l.5 2.5zM512.6 452.2h1.1l-.6 2.5zM170.4 474.2l2.5-.6zM170.4 474.2l2.5-.6v1zM434.7 474.6l2.4-.4zM434.7 473.6l2.4 .6-2.4 .4z"/>
</g>
<!-- layer: Symbol (ANSI) -->
<path d="M92.1 320h2.5l8.5 1.2 44.5 28.2M145.7 347.6l1.9 1.8-2.4-.9z" fill="none" stroke="#000" stroke-width=".4"/>
<path d="M145.2 348.5l2.4 .9zM145.7 347.6l1.9 1.8-2.4-.9z" fill="#000" stroke="#000" stroke-width=".4"/>
<g font-size="6.3">
<text x="728.1" y="524.9">D</text>
<text x="762.8" y="525.4">Enclosure2_RevB_Outer</text>
</g>
<g font-size="4.4">
<text x="654.8" y="478.6">Rich</text>
<text x="699.3" y="478">5/1/2018</text>
</g>
<g font-size="4.2">
<text x="52.8" y="24.4">8</text>
<text x="160.8" y="24.4">7</text>
<text x="268.7" y="24.4">6</text>
<text x="376.7" y="24.4">5</text>
<text x="484.6" y="24.4">4</text>
<text x="592.6" y="24.4">3</text>
<text x="700.5" y="24.4">2</text>
<text x="808.5" y="24.4">1</text>
<text x="8.8" y="71.4">D</text>
<text x="852" y="71.4">D</text>
<text x="8.9" y="211.1">C</text>
<text x="852.2" y="211.1">C</text>
<text x="298.6" y="249.6">21.00</text>
<text x="298.6" y="266.8">14.00</text>
<text x="340.4" y="299.7">5.60</text>
<text x="399.7" y="298.6">3.75</text>
<text x="213" y="300.2">5.65</text>
<text x="276.9" y="300.3">4.40</text>
<text x="162.9" y="312.6">3.00</text>
<text x="178" y="315.5">3.35 Typ</text>
<text x="74.7" y="321.5">Fold Line</text>
<text x="213" y="341">5.65</text>
<text x="276.9" y="341.6">4.40</text>
<text x="340.4" y="344.2">5.60</text>
<text x="399.4" y="344.2">3.70</text>
<text x="9" y="350.8">B</text>
<text x="852.2" y="350.8">B</text>
<text x="98" y="365.4">2.28</text>
<text x="134.2" y="365.4">1.00</text>
<text x="164.3" y="365.4">1.50</text>
<text x="297.3" y="365.9">20.25</text>
<text x="507.9" y="365.4">14.31</text>
<text x="118.6" y="382.3">153°</text>
<text x="298.6" y="378.4">25.00</text>
<text x="349.4" y="383">10.00</text>
<text x="397.3" y="388.2">2.00 Typ</text>
<text x="401.1" y="418.5">.75 Typ</text>
<text x="298.6" y="475.7">21.00</text>
<text x="8.9" y="490.5">A</text>
<text x="852.2" y="490.5">A</text>
<text x="742.8" y="532">1 / 2</text>
<text x="812.4" y="532.6">1</text>
<text x="823" y="532.6">2</text>
<text x="52.8" y="537.5">8</text>
<text x="160.8" y="537.5">7</text>
<text x="268.7" y="537.5">6</text>
<text x="376.7" y="537.5">5</text>
<text x="484.6" y="537.5">4</text>
<text x="592.6" y="537.5">3</text>
<text x="700.5" y="537.5">2</text>
<text x="808.5" y="537.5">1</text>
</g>
<text font-size="4" x="205" y="284.7">⌀.20 w/csink Typ</text>
<g font-size="3.5">
<text x="654.8" y="473.2">DRAWN</text>
<text x="654.8" y="482.8">CHECKED</text>
<text x="724.7" y="488.9">TITLE</text>
<text x="654.8" y="492.3">QA</text>
<text x="654.8" y="501.8">MFG</text>
<text x="654.8" y="511.4">APPROVED</text>
<text x="726.7" y="517.7">SIZE</text>
<text x="762.8" y="517.7">DWG NO</text>
<text x="841.4" y="517.7">REV</text>
<text x="724.7" y="530.4">SCALE</text>
<text x="800.9" y="532.6">SHEET</text>
<text x="817.4" y="532.6">OF</text>
</g>
</svg>
